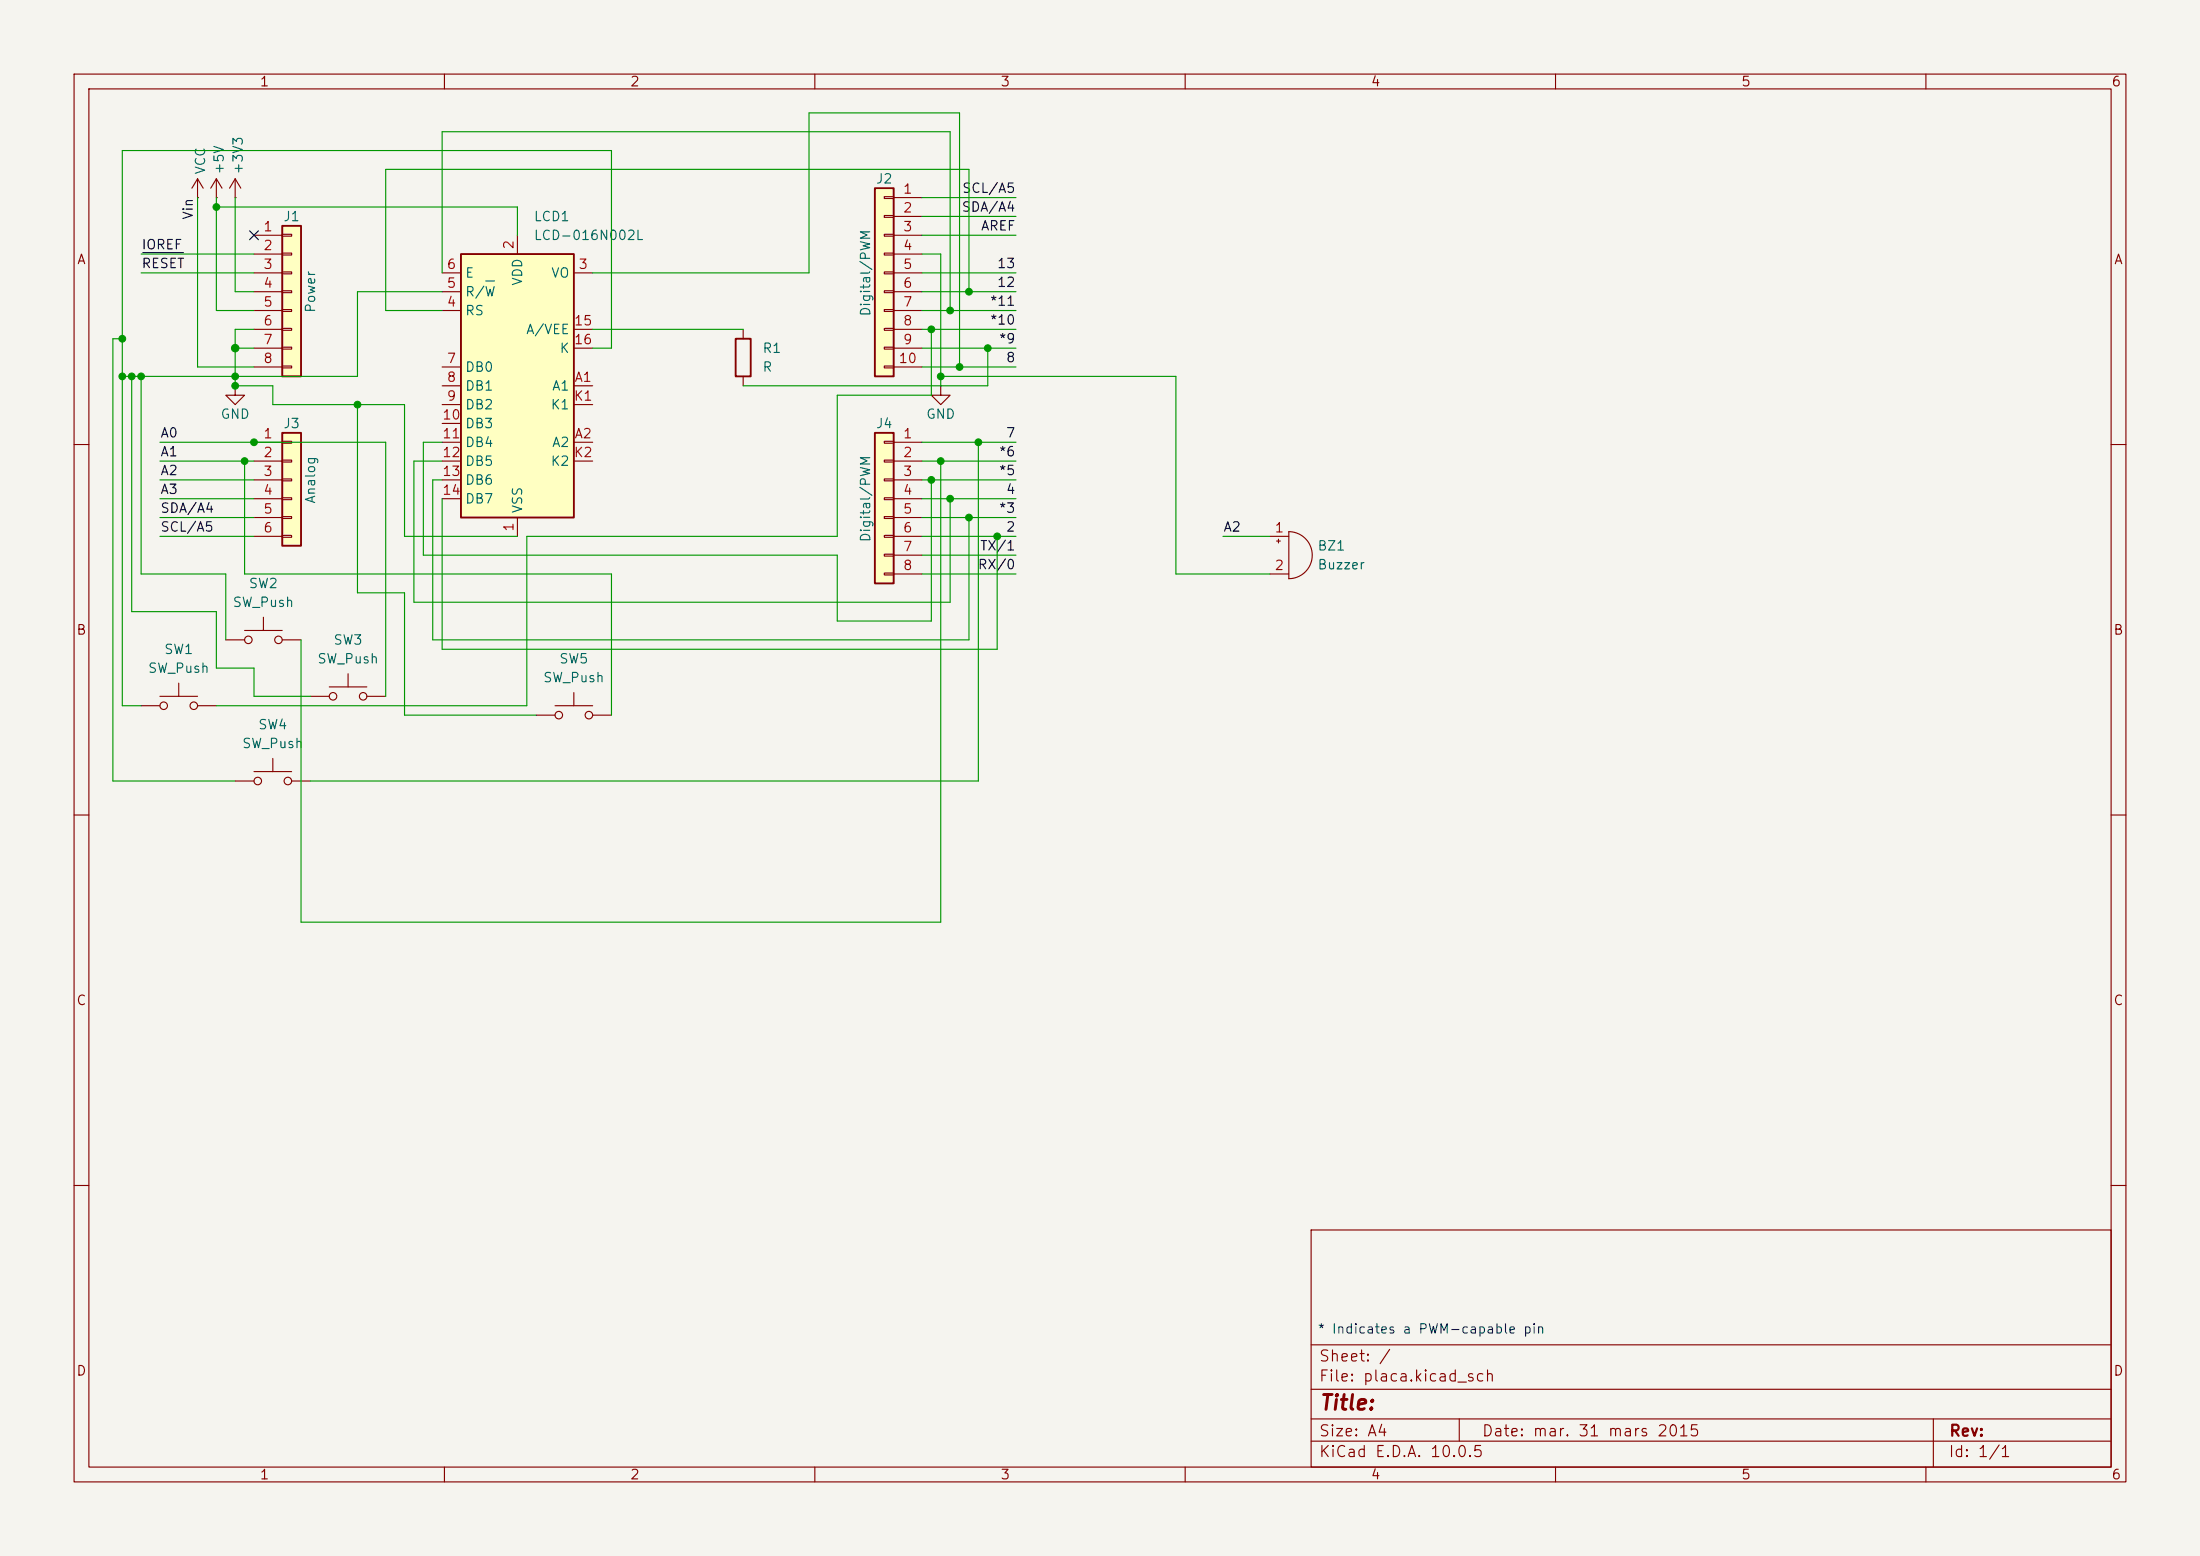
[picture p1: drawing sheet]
<svg xmlns="http://www.w3.org/2000/svg" width="297mm" height="210mm" viewBox="0 0 297 210" stroke-linecap="round" stroke-linejoin="round" font-family="sans-serif">
<path d="M0 0h297v210h-297z" fill="#f5f4ef" stroke="#f5f4ef" stroke-width=".14"/>
<g fill="none" stroke="#840000" stroke-width=".15">
<path d="M10 10h277v190h-277zM12 12h273v186h-273zM60 10v2M110 10v2M160 10v2M210 10v2M260 10v2M26.7 26.7h.1M26.7 24.1l-.8 1.3M26.7 24.1l.7 1.3M26.7 24.1v2.6M29.2 26.7h.1"/>
<path d="M29.2 24.1l-.8 1.3M29.2 24.1l.8 1.3M29.2 24.1v2.6M31.7 26.7h.1M31.7 24.1l-.7 1.3M31.7 24.1l.8 1.3M31.7 24.1v2.6M10 60h2M171.4 72.4h2.6M171.4 77.5h2.6M172.3 73h.5M172.6 72.8v.5"/>
<path d="M174 71.8a3.2 3.2 0 0 1 3.2 3.1 3.2 3.2 0 0 1-3.2 3.2zM285 60h2M19 95.3h2.6M21.6 94h5.1M24.1 92.2v1.8M26.7 95.3h2.5M30.5 86.4h2.5M33 85.1h5.1M35.6 83.3v1.8M38.1 86.4h2.5M10 110h2M285 110h2"/>
<path d="M10 160h2M177 166h108v32h-108zM285 160h2M60 198v2M110 198v2M160 198v2M177 194.5h108M177 191.5h108M177 187.5h108M177 181.5h108M197 191.5v3M210 198v2"/>
<path d="M260 198v2M261 191.5v6.5"/>
<circle cx="22.1" cy="95.3" r=".51"/>
<circle cx="26.2" cy="95.3" r=".51"/>
<circle cx="33.5" cy="86.4" r=".51"/>
<circle cx="37.6" cy="86.4" r=".51"/>
</g>
<path d="M118.1 58.4h2.5v20.3h-2.5z" fill="#ffffc2"/>
<path d="M118.1 58.4h2.5v20.3h-2.5z" fill="none" stroke="#840000" stroke-width=".25"/>
<g fill="none" stroke="#840000" stroke-width=".15">
<path d="M31.7 52.1v1.2h1.3l-1.3 1.3-1.2-1.3h1.2M31.7 52.1h.1M119.4 59.6h1.2v.2h-1.2zM120.6 59.7h3.9M119.4 62.1h1.2v.3h-1.2zM119.4 64.6h1.2v.3h-1.2zM119.4 67.2h1.2v.2h-1.2zM119.4 69.7h1.2v.3h-1.2zM119.4 72.3h1.2v.2h-1.2zM119.4 74.8h1.2v.3h-1.2zM119.4 77.3h1.2v.3h-1.2zM120.6 62.2h3.9"/>
<path d="M120.6 64.8h3.9M120.6 67.3h3.9M120.6 69.9h3.9M120.6 72.4h3.9M120.6 74.9h3.9M120.6 77.5h3.9M41.9 94h2.5M44.4 92.7h5.1M47 90.9v1.8M49.5 94h2.6M72.4 96.5h2.5M74.9 95.3h5.1"/>
<path d="M77.5 93.5v1.8M80 96.5h2.5"/>
<circle cx="45" cy="94" r=".51"/>
<circle cx="49" cy="94" r=".51"/>
<circle cx="75.4" cy="96.5" r=".51"/>
<circle cx="79.5" cy="96.5" r=".51"/>
</g>
<path d="M38.1 30.5h2.5v20.3h-2.5z" fill="#ffffc2"/>
<path d="M38.1 30.5h2.5v20.3h-2.5z" fill="none" stroke="#840000" stroke-width=".25"/>
<g fill="none" stroke="#840000" stroke-width=".15">
<path d="M34.3 31.8h3.8M34.3 34.3h3.8M34.3 36.8h3.8M34.3 39.4h3.8M38.1 31.6h1.3v.3h-1.3zM38.1 34.2h1.3v.2h-1.3zM38.1 36.7h1.3v.3h-1.3zM38.1 39.2h1.3v.3h-1.3zM34.3 41.9h3.8M34.3 44.5h3.8M34.3 47h3.8M34.3 49.5h3.8"/>
<path d="M38.1 41.8h1.3v.2h-1.3zM38.1 44.3h1.3v.3h-1.3zM38.1 46.9h1.3v.2h-1.3zM38.1 49.4h1.3v.3h-1.3zM31.7 105.4h2.6M34.3 104.1h5.1M36.8 102.4v1.7M39.4 105.4h2.5"/>
<circle cx="34.8" cy="105.4" r=".51"/>
<circle cx="38.9" cy="105.4" r=".51"/>
</g>
<path d="M118.1 25.4h2.5v25.4h-2.5z" fill="#ffffc2"/>
<path d="M118.1 25.4h2.5v25.4h-2.5z" fill="none" stroke="#840000" stroke-width=".25"/>
<g fill="none" stroke="#840000" stroke-width=".15">
<path d="M119.4 26.5h1.2v.3h-1.2zM119.4 29.1h1.2v.2h-1.2zM119.4 31.6h1.2v.3h-1.2zM119.4 34.2h1.2v.2h-1.2zM119.4 36.7h1.2v.3h-1.2zM119.4 39.2h1.2v.3h-1.2zM120.6 26.7h3.9M120.6 29.2h3.9M120.6 31.8h3.9M120.6 34.3h3.9M120.6 36.8h3.9M120.6 39.4h3.9"/>
<path d="M119.4 41.8h1.2v.2h-1.2zM119.4 44.3h1.2v.3h-1.2zM119.4 46.9h1.2v.2h-1.2zM119.4 49.4h1.2v.3h-1.2zM120.6 41.9h3.9M120.6 44.5h3.9M120.6 47h3.9M120.6 49.5h3.9M127 52.1v1.2h1.3l-1.3 1.3-1.3-1.3h1.3M127 52.1h.1"/>
</g>
<path d="M62.2 34.3h15.3v35.6h-15.3z" fill="#ffffc2"/>
<path d="M62.2 34.3h15.3v35.6h-15.3zM99.3 45.7h2v5.1h-2z" fill="none" stroke="#840000" stroke-width=".25"/>
<g fill="none" stroke="#840000" stroke-width=".15">
<path d="M59.7 36.8h2.5M59.7 39.4h2.5M69.8 31.8v2.5M77.5 36.8h2.5M59.7 41.9h2.5M59.7 49.5h2.5M59.7 52.1h2.5M59.7 54.6h2.5M59.7 57.2h2.5M59.7 59.7h2.5M77.5 52.1h2.5M77.5 54.6h2.5"/>
<path d="M77.5 59.7h2.5M77.5 44.5h2.5M77.5 47h2.5M100.3 44.5v1.2M100.3 50.8v1.3M59.7 62.2h2.5M59.7 64.8h2.5M59.7 67.3h2.5M69.8 69.9v2.5M77.5 62.2h2.5"/>
</g>
<path d="M65.6 37.9h1.2" fill="none" stroke="#006464" stroke-width=".15"/>
<path d="M38.1 58.4h2.5v15.3h-2.5z" fill="#ffffc2"/>
<path d="M38.1 58.4h2.5v15.3h-2.5z" fill="none" stroke="#840000" stroke-width=".25"/>
<path d="M34.3 59.7h3.8M38.1 59.6h1.3v.2h-1.3zM34.3 62.2h3.8M34.3 64.8h3.8M34.3 67.3h3.8M34.3 69.9h3.8M34.3 72.4h3.8M38.1 62.1h1.3v.3h-1.3zM38.1 64.6h1.3v.3h-1.3zM38.1 67.2h1.3v.2h-1.3zM38.1 69.7h1.3v.3h-1.3zM38.1 72.3h1.3v.2h-1.3z" fill="none" stroke="#840000" stroke-width=".15"/>
<path d="M19.3 34.1h5.5" fill="none" stroke="#0f0f0f" stroke-width=".15"/>
<g fill="none" stroke="#009600" stroke-width=".15">
<path d="M19 36.8h15.3M19 34.3h15.3M26.7 26.7v22.8h7.6M29.2 26.7v15.2h5.1M29.2 27.9h40.6v3.9M31.7 26.7v12.7h2.6M59.7 39.4h-11.4v11.4h-31.8M59.7 36.8v-19h68.6v24.1M80 36.8h29.2v-21.6h20.3v34.3M124.5 34.3h2.5v17.8M124.5 36.8h12.7M124.5 39.4h12.7"/>
<path d="M124.5 26.7h12.7M124.5 31.8h12.7M124.5 29.2h12.7M130.8 39.4v-16.5h-78.7v19h7.6M16.5 45.7h-1.3v59.7h16.5M17.8 50.8v31.8h11.4v7.6h5.1v3.8h7.6M19 50.8v26.7h11.5v8.9M21.6 59.7h30.5v34.3M31.7 47h2.6M34.3 44.5h-2.6v7.6h5.1v2.5h17.8v17.8h15.2M48.3 54.6v25.4h6.3v16.5h17.8M59.7 59.7h-2.6v15.2h55.9v8.9h12.7v-19"/>
<path d="M80 47h2.5v-26.7h-66v75h2.5M80 44.5h20.3M124.5 59.7h12.7M124.5 41.9h12.7M124.5 44.5h12.7M124.5 49.5h12.7M124.5 47h12.7M125.7 44.5v8.8h-12.7v19.1h-41.9v22.9h-41.9M127 50.8h31.7v26.7h12.7M132.1 59.7v45.7h-90.2M133.3 47v5.1h-33M21.6 72.4h12.7"/>
<path d="M21.6 67.3h12.7M21.6 64.8h12.7M21.6 62.2h12.7M21.6 69.9h12.7M33 62.2v15.3h49.5v19M59.7 64.8h-1.3v21.6h72.4v-16.5M59.7 62.2h-3.8v19.1h72.4v-14M59.7 67.3v20.3h74.9v-15.2M124.5 77.5h12.7M124.5 72.4h12.7M124.5 74.9h12.7M124.5 67.3h12.7"/>
<path d="M124.5 64.8h12.7M124.5 62.2h12.7M124.5 69.9h12.7M127 62.2v62.3h-86.4v-38.1M165.1 72.4h6.3"/>
</g>
<path d="M33.7 31.1l1.2 1.3M34.9 31.1l-1.2 1.3" fill="none" stroke="#000084" stroke-width=".15"/>
<g fill="#009600" stroke="#009600" stroke-width=".14">
<circle cx="134.6" cy="72.4" r=".46"/>
<circle cx="130.8" cy="69.9" r=".46"/>
<circle cx="125.7" cy="64.8" r=".46"/>
<circle cx="128.3" cy="67.3" r=".46"/>
<circle cx="125.7" cy="44.5" r=".46"/>
<circle cx="48.3" cy="54.6" r=".46"/>
<circle cx="16.5" cy="45.7" r=".46"/>
<circle cx="16.5" cy="50.8" r=".46"/>
<circle cx="17.8" cy="50.8" r=".46"/>
<circle cx="29.2" cy="27.9" r=".46"/>
<circle cx="31.8" cy="47" r=".51"/>
<circle cx="31.7" cy="50.8" r=".46"/>
<circle cx="34.3" cy="59.7" r=".46"/>
<circle cx="31.7" cy="52.1" r=".46"/>
<circle cx="33" cy="62.2" r=".46"/>
<circle cx="19" cy="50.8" r=".46"/>
<circle cx="128.3" cy="41.9" r=".46"/>
<circle cx="127" cy="50.8" r=".46"/>
<circle cx="129.5" cy="49.5" r=".46"/>
<circle cx="132.1" cy="59.7" r=".46"/>
<circle cx="127" cy="62.2" r=".46"/>
<circle cx="130.8" cy="39.4" r=".46"/>
<circle cx="133.3" cy="47" r=".46"/>
</g>
<text font-size="2" fill="#840000" x="178" y="190.8">Title:</text>
<g font-size="1.5" fill="#840000">
<text x="178" y="184.1">Sheet: /</text>
<text x="178" y="186.8">File: placa.kicad_sch</text>
<text x="178" y="197">KiCad E.D.A. 10.0.5</text>
<text x="178" y="194.2">Size: A4</text>
<text x="200" y="194.2">Date: mar. 31 mars 2015</text>
<text x="263" y="197">Id: 1/1</text>
<text x="263" y="194.2">Rev:</text>
</g>
<g font-size="1.3" fill="#840000">
<text x="35" y="12">1</text>
<text x="85" y="12">2</text>
<text x="135" y="12">3</text>
<text x="185" y="12">4</text>
<text x="235" y="12">5</text>
<text x="285" y="12">6</text>
<text x="10.3" y="36">A</text>
<text x="285.3" y="36">A</text>
<text x="10.2" y="86">B</text>
<text x="285.2" y="86">B</text>
<text x="10.2" y="136">C</text>
<text x="285.2" y="136">C</text>
<text x="10.2" y="186">D</text>
<text x="285.2" y="186">D</text>
<text x="35" y="200">1</text>
<text x="85" y="200">2</text>
<text x="135" y="200">3</text>
<text x="185" y="200">4</text>
<text x="235" y="200">5</text>
<text x="285" y="200">6</text>
</g>
<g font-size="1.3" fill="#006464">
<text x="28" y="23.6" transform="rotate(-90 28 23.6)">VCC</text>
<text x="30.5" y="23.6" transform="rotate(-90 30.5 23.6)">+5V</text>
<text x="33.1" y="23.6" transform="rotate(-90 33.1 23.6)">+3V3</text>
<text x="118.2" y="25.1">J2</text>
<text x="38.2" y="30.2">J1</text>
<text x="72" y="30.2">LCD1</text>
<text x="72" y="32.7">LCD-016N002L</text>
<text x="62.7" y="40.3">R/W</text>
<text x="62.7" y="37.8">E</text>
<text x="70.8" y="38.7" transform="rotate(-90 70.8 38.7)">VDD</text>
<text x="74.3" y="37.8">VO</text>
<text x="42.9" y="42.3" transform="rotate(-90 42.9 42.3)">Power</text>
<text x="62.7" y="42.9">RS</text>
<text x="70.9" y="45.4">A/VEE</text>
<text x="75.5" y="48">K</text>
<text x="102.9" y="48">R1</text>
<text x="117.8" y="42.8" transform="rotate(-90 117.8 42.8)">Digital/PWM</text>
<text x="62.7" y="50.5">DB0</text>
<text x="62.7" y="53">DB1</text>
<text x="74.4" y="53">A1</text>
<text x="102.9" y="50.5">R</text>
<text x="29.7" y="56.8">GND</text>
<text x="38.2" y="58.1">J3</text>
<text x="62.7" y="55.6">DB2</text>
<text x="62.7" y="58.1">DB3</text>
<text x="74.3" y="55.6">K1</text>
<text x="118.2" y="58.1">J4</text>
<text x="124.9" y="56.8">GND</text>
<text x="62.7" y="60.7">DB4</text>
<text x="62.7" y="63.2">DB5</text>
<text x="62.7" y="65.7">DB6</text>
<text x="74.3" y="63.2">K2</text>
<text x="74.4" y="60.7">A2</text>
<text x="42.9" y="68.1" transform="rotate(-90 42.9 68.1)">Analog</text>
<text x="62.7" y="68.3">DB7</text>
<text x="70.8" y="69.4" transform="rotate(-90 70.8 69.4)">VSS</text>
<text x="117.8" y="73.3" transform="rotate(-90 117.8 73.3)">Digital/PWM</text>
<text x="177.8" y="74.6">BZ1</text>
<text x="177.8" y="77.2">Buzzer</text>
<text x="31.3" y="82.2">SW_Push</text>
<text x="33.5" y="79.7">SW2</text>
<text x="22.1" y="88.6">SW1</text>
<text x="42.8" y="89.9">SW_Push</text>
<text x="44.9" y="87.3">SW3</text>
<text x="75.4" y="89.9">SW5</text>
<text x="19.9" y="91.1">SW_Push</text>
<text x="73.2" y="92.4">SW_Push</text>
<text x="32.6" y="101.3">SW_Push</text>
<text x="34.8" y="98.8">SW4</text>
</g>
<g font-size="1.3" fill="#0f0f0f">
<text x="26.4" y="29.7" transform="rotate(-90 26.4 29.7)">Vin</text>
<text x="129.7" y="28.9">SDA/A4</text>
<text x="129.8" y="26.4">SCL/A5</text>
<text x="19" y="34">IOREF</text>
<text x="132.3" y="31.4">AREF</text>
<text x="19" y="36.5">RESET</text>
<text x="133.5" y="41.6">*11</text>
<text x="134.5" y="36.5">13</text>
<text x="134.5" y="39.1">12</text>
<text x="133.5" y="44.1">*10</text>
<text x="134.8" y="46.7">*9</text>
<text x="135.7" y="49.2">8</text>
<text x="21.6" y="59.4">A0</text>
<text x="135.7" y="59.4">7</text>
<text x="21.6" y="64.5">A2</text>
<text x="21.6" y="61.9">A1</text>
<text x="134.8" y="61.9">*6</text>
<text x="134.8" y="64.5">*5</text>
<text x="21.6" y="67">A3</text>
<text x="21.6" y="69.5">SDA/A4</text>
<text x="134.8" y="69.5">*3</text>
<text x="135.7" y="67">4</text>
<text x="21.6" y="72.1">SCL/A5</text>
<text x="131.9" y="77.2">RX/0</text>
<text x="132.2" y="74.6">TX/1</text>
<text x="135.7" y="72.1">2</text>
<text x="165.1" y="72.1">A2</text>
</g>
<g font-size="1.3" fill="#a90000">
<text x="121.8" y="26.5">1</text>
<text x="121.8" y="29">2</text>
<text x="35.5" y="31.5">1</text>
<text x="35.5" y="34.1">2</text>
<text x="69.6" y="33.8" transform="rotate(-90 69.6 33.8)">2</text>
<text x="121.8" y="31.5">3</text>
<text x="121.8" y="34.1">4</text>
<text x="35.5" y="36.6">3</text>
<text x="35.5" y="39.2">4</text>
<text x="35.5" y="41.7">5</text>
<text x="60.2" y="41.7">4</text>
<text x="60.2" y="39.2">5</text>
<text x="60.2" y="36.6">6</text>
<text x="78" y="36.6">3</text>
<text x="121.8" y="36.6">5</text>
<text x="121.8" y="39.2">6</text>
<text x="121.8" y="41.7">7</text>
<text x="35.5" y="44.2">6</text>
<text x="35.5" y="46.8">7</text>
<text x="77.4" y="44.2">15</text>
<text x="77.4" y="46.8">16</text>
<text x="121.8" y="44.2">8</text>
<text x="121.8" y="46.8">9</text>
<text x="35.5" y="49.3">8</text>
<text x="60.2" y="49.3">7</text>
<text x="60.2" y="51.9">8</text>
<text x="77.5" y="51.9">A1</text>
<text x="121.2" y="49.3">10</text>
<text x="35.5" y="59.5">1</text>
<text x="59.6" y="56.9">10</text>
<text x="59.6" y="59.5">11</text>
<text x="60.2" y="54.4">9</text>
<text x="77.4" y="54.4">K1</text>
<text x="77.5" y="59.5">A2</text>
<text x="121.8" y="59.5">1</text>
<text x="35.5" y="62">2</text>
<text x="35.5" y="64.6">3</text>
<text x="59.6" y="62">12</text>
<text x="59.6" y="64.6">13</text>
<text x="77.4" y="62">K2</text>
<text x="121.8" y="62">2</text>
<text x="121.8" y="64.6">3</text>
<text x="35.5" y="67.1">4</text>
<text x="35.5" y="69.6">5</text>
<text x="59.6" y="67.1">14</text>
<text x="69.6" y="71.9" transform="rotate(-90 69.6 71.9)">1</text>
<text x="121.8" y="67.1">4</text>
<text x="121.8" y="69.6">5</text>
<text x="35.5" y="72.2">6</text>
<text x="121.8" y="72.2">6</text>
<text x="121.8" y="74.7">7</text>
<text x="121.8" y="77.3">8</text>
<text x="172" y="72.2">1</text>
<text x="172" y="77.3">2</text>
</g>
<text font-size="1.3" fill="#0000c2" x="177.8" y="180.3">* Indicates a PWM-capable pin</text>
</svg>
